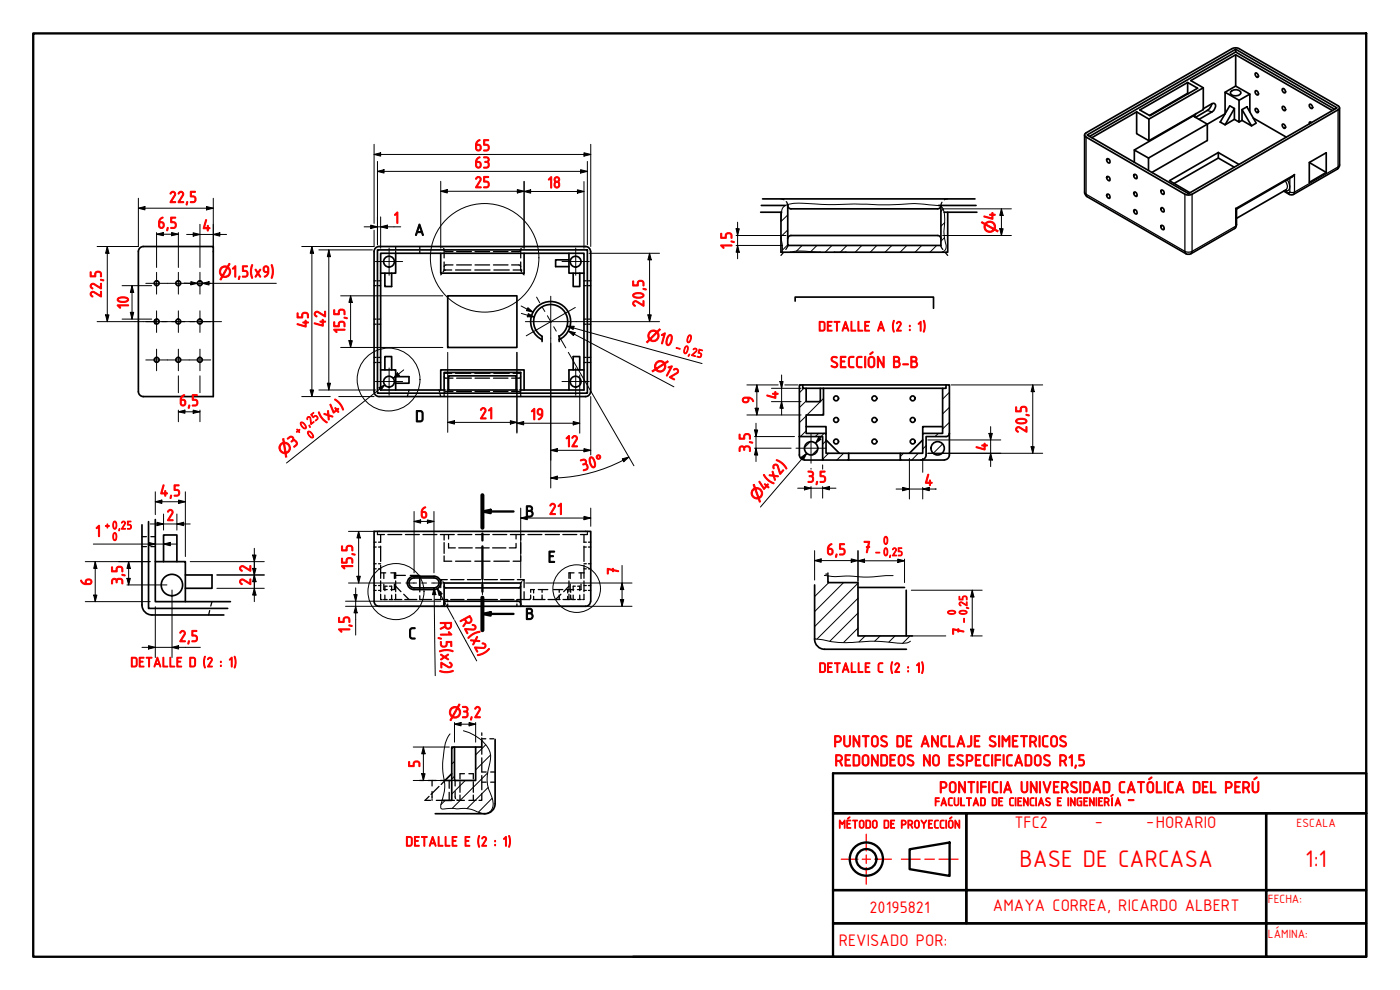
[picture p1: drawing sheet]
<svg xmlns="http://www.w3.org/2000/svg" width="420mm" height="297mm" viewBox="0 0 420 297" stroke-linecap="round" stroke-linejoin="round" font-family="sans-serif">
<!-- layer: Hatch (ISO) -->
<g fill="none" stroke="#000" stroke-width=".3">
<path d="M236.4 73.5l-1.6 1.5M236.4 69l-2 2M236.4 64.5l-2 2M240.7 73.6l-1.7 1.8M245.2 73.6l-1.9 1.9M249.7 73.6l-2.1 2.1M254.2 73.6l-2 2.1M258.6 73.6l-1.9 2.1M263.1 73.6l-1.9 2.1M267.7 73.6l-2.1 2.1M272.2 73.6l-2.1 2.1M276.6 73.6l-2 2.1"/>
<path d="M281.1 73.6l-2 2.1M283.1 62.7l-.7 .7M283.5 71.3l-1.1 1.1M283.5 66.8l-1.1 1.1M241.2 116.5l-1.3 1.3M247.1 119.6l-4.9 4.9M284.9 117.7l-2 2M241.9 129.3l-1.7 1.7M241.9 124.8l-2 2M241.9 120.3l-2 2M243.1 132.6l-1.6 1.6M245.4 134.9l-1.7 1.5"/>
<path d="M245.7 130l-1 1M247.1 124.1l-.4 .4M247.9 132.3l-1 1M248.7 136l-1.8 1.8M253.2 136l-2.1 2M271.1 136l-.9 1M275.6 136l-2 2M277.1 130l-.2 .2M277.9 133.7l-1 1M281.6 130l-1 1M282.9 133.2l-2.8 2.8M284.9 126.7l-2 2"/>
<path d="M284.9 122.2l-2 2M248.7 174.8l-4.2 4.2M253.2 174.8l-8.7 8.7M257.5 179.5l-12.3 12.3M257.5 175l-13 13M257.5 188.5l-4.3 4.3M257.5 183.9l-8.5 8.5M259.7 190.8l-1.9 1.8M264.2 190.8l-1.7 1.6M268.6 190.8l-1.8 1.8M273.1 190.8l-2.2 2.2M136.1 224.1l-.5 .6"/>
<path d="M136.4 232.9l-.8 .8M136.4 228.5l-.8 .7M139.6 234.2l-4 4M145.8 223.4l-3.1 3.1M146.4 231.9l-10.7 10.7M146.5 236.3l-6.4 6.3M147.2 226.6l-4.5 4.4M147.7 239.5l-4.1 4.2M133.6 240.1l-1.3 1.3"/>
</g>
<!-- layer: Visible (ISO) -->
<g fill="none" stroke="#000" stroke-width=".51">
<path d="M370.8 14.8v.8l29.7 17.2M370.8 16.4v9.4M370.8 15.6l-43.8 25.3M341.1 33.6l3.7 2.1v6.5M341.1 33.6l-13.4 7.7M356.4 24.8l-14.3 8.2 3 1.7 14.3-8.2-3-1.7v3.2l.2 .1M356.4 28l-11.5 6.7M358.9 34.1l-.4 .9M361.1 26.3l-16.3 9.4M363.7 31.2l-.7 1.4-4.2 2.6M363.7 31.1h.9a1.7 1.7 0 0 1-.9 2.5l-3.8 2.2M363.7 31.1l-2.6 1.5"/>
<path d="M369.1 31.7l1.4 .9-2.8 4.9-1.5-.9zM369.3 27.5a1.87 1.87 0 0 1 3.1 .4 1.98 1.98 0 0 1-3.1 .1zM370.5 32.6v3.2l-2.8 1.7M370.5 35.8l1.4 .8v-6.5l-4.2-2.4v6.4l-23 13.3v3.7M370.8 25.8l-3.1 1.9M370.8 25.8l4.3 2.4M371.9 30.1l3.2-1.9v5.4M372.7 32.9l1.5-.8 2.8 4.8-1.4 .9zM372.7 32.9v3.2l2.9 1.7M372.7 36.1l-.8 .5M376.1 35.4l9.9 5.7M376.7 27.4l.2-.2a.95 .95 0 0 1 .7 1.3 .92 .92 0 0 1-.9-1.1z"/>
<path d="M376.7 32.7l.2-.2a.91 .91 0 0 1 .7 1.3 .9 .9 0 0 1-.9-1.1zM376.7 22l.2-.2a.99 .99 0 0 1 .7 1.4 .92 .92 0 0 1-.9-1.2zM384.8 26.7l.3-.2a.99 .99 0 0 1 .6 1.4 .92 .92 0 0 1-.9-1.2zM384.8 37.3l.3-.1a.91 .91 0 0 1 .6 1.3 .92 .92 0 0 1-.9-1.2zM384.8 32.1l.3-.2a.95 .95 0 0 1 .6 1.3 .92 .92 0 0 1-.9-1.1zM392.9 31.4l.3-.2a.99 .99 0 0 1 .6 1.4 .92 .92 0 0 1-.9-1.2zM393.6 36.8l-.3-.2-.4 .1v.4M399.8 33.1l-29-16.7-13.4 7.8 3.7 2.1v6.6l-16.3 9.3-3.7-2.1v-6.5M402 32.4v17.1l-.2 .7-.5 .6-13.1 7.5h-1.2l-1.7-1M228.9 59.7h63.7M325.5 40.5v17.1M325.5 57.7l.2 .7 .5 .6 29.7 17.1"/>
<path d="M325.6 40.2l44.2-25.6a2.29 2.29 0 0 1 2.1 0l29.7 17.1 .4 .7-.4 .5-43.8 25.4a2.42 2.42 0 0 1-2.2 0l-29.7-17.2-.3-.3zM326.3 40.5l44.5-25.7 30.5 17.6-44.6 25.7zM332.2 58.3l.7 .2 .2 .5-.2 .5a.9 .9 0 0 1-.7-1.2zM332.2 52.9a.85 .85 0 0 1 .9 1.2l-.2 .2a.97 .97 0 0 1-.7-1.4zM332.2 47.6a.85 .85 0 0 1 .9 1.2l-.2 .1a.93 .93 0 0 1-.7-1.3zM340.4 52.3a.85 .85 0 0 1 .8 1.2l-.1 .1a.93 .93 0 0 1-.7-1.3zM340.4 57.6a.85 .85 0 0 1 .8 1.2l-.1 .2a.97 .97 0 0 1-.7-1.4zM340.4 45l17.7-10.2 4.2 2.5v4.8l-16.6 9.6M344.7 47.4l-4.3-2.4v3.7M348.5 57a.85 .85 0 0 1 .9 1.2l-.2 .1a.93 .93 0 0 1-.7-1.3zM365.6 45.8l-14.6 8.4 6.1 3.6M365.6 45.8l6.2 3.5"/>
<path d="M365.6 45.8v1.6M370.4 50.2l-4.8-2.8-13.2 7.6M386 56.9l-14.9 8.6M388.5 52.4l-.7 .7-16.7 9.6M392.9 48.8l5.1-3v5.9l-5.1 3zM392.9 48.8l5.1 2.9M42.1 74.3l.9-.3h21v45h-21a1.49 1.49 0 0 1-1.5-1.5v-42zM113.3 75h63v43h-63zM113.8 74a1.49 1.49 0 0 0-1.5 1.5v42a1.49 1.49 0 0 0 1.5 1.5M113.8 74h62M114.2 76h61.1v41h-19v-5.3h-23v5.3h-19.1zM118.7 76v6h-4.5"/>
<path d="M132.3 76v6h25v-6M170.8 76v6h4.5M170.8 78h-4v2h4M175.7 74a1.49 1.49 0 0 1 1.5 1.5M177.3 75.5v42M228.3 63.7h6.3M228.5 61.6h7.1M234.4 63.7v12h50v-12M236.4 61.4v.3M236.4 61.7a.98 .98 0 0 0 1 1h44M236.4 61.6v12h46v-11.8M281.4 70.7h-44a.98 .98 0 0 0-1 .9"/>
<path d="M281.4 70.7a.98 .98 0 0 1 1 .9M281.7 61.6h11.2M282.4 61.9a.98 .98 0 0 1-1 .8M283.3 63.7h9.9M340.4 62.9l.7 .3 .1 .5-.1 .5a.93 .93 0 0 1-.7-1.3zM348.5 62.3a.85 .85 0 0 1 .9 1.2l-.2 .1a.9 .9 0 0 1-.7-1.3zM348.5 67.6l.7 .3 .2 .5-.2 .5a.93 .93 0 0 1-.7-1.3zM355.9 76.1l.7 .2 .8-.2M370.8 62.5l.3 .2M371.1 62.7v4.7l-.3 .9-13.4 7.8M46.5 95.9v1.2M115.5 82v4h2v-4"/>
<path d="M134.4 88.8h20.7v15.5h-20.7zM172 82v4h2v-4M238.6 90.3v-1.2h41.6v3.4M113.8 119h62M114.2 111h4.5v6M115.5 111v-4h2v4M118.7 113h4v2h-4M132.3 117v-6h25v6M134.6 112.8h20.3v4.2h-20.3zM162.7 101v1.5M162.7 101.9a6 6 0 0 1-2.1-9.2 6 6 0 0 1 9.4 0 6 6 0 0 1-2.2 9.2M162.7 100.9a5.1 5.1 0 0 1-1.4-7.7 5.1 5.1 0 0 1 7.9 0 5.1 5.1 0 0 1-1.4 7.7"/>
<path d="M167.8 101v1.5M172 111v-4h2v4M175.3 111h-4.5v6M177.2 117.5a1.49 1.49 0 0 1-1.5 1.5M239.9 115.5h1v1h1v4h4.3v-4h.9v8h-5.2v5.5h6v6h6.8v2h-7.8v-7h-7zM240.9 115.5h43M241.9 116.5h4.3M247.1 116.5h35.8M239.9 131v5.5a1.49 1.49 0 0 0 1.5 1.5M241.4 138h5.5M241.9 128h6v2M247.9 132l4 4"/>
<path d="M254.7 138h15.5M254.7 136h15.5M276.9 132l-4 4M282.9 128h-6v2M284.9 130v-14.5h-1v1h-1v13.5h-6v6h-6.7v2h13.2M284.9 130v6.5a1.49 1.49 0 0 1-1.5 1.5M284.9 130a.98 .98 0 0 1-1 1h-6v5.5a1.49 1.49 0 0 1-1.5 1.5M42.6 157.5v24M44.6 156.5v26h23.7M46.6 155.9v24.6h22.6M46.6 168.5h9v12M49.1 168.5v-8h4v8"/>
<path d="M55.6 172.5h8v4h-8M122.8 173.5l1.4-.6h6.1a2 2 0 0 1 2 2 2 2 0 0 1-2.1 2h-6a2 2 0 0 1-1.8-1.2 2 2 0 0 1 .4-2.2zM123.4 173.7l.8-.3h6.1a1.49 1.49 0 0 1 1.5 1.5 1.49 1.49 0 0 1-1.6 1.5h-6a1.49 1.49 0 0 1-1.4-1 1.49 1.49 0 0 1 .6-1.7zM126 173.4v3M133.3 175.9l.5 .5h22l.4-.5M244.5 175.5v16.3a3 3 0 0 0 3 3M248.5 172.8v2h9v16h16.3M257.5 176.3h14M272 177.1v13.7M42.6 181.5a3 3 0 0 0 3 3h21.6M112.3 180.4v-21h65v21M112.3 180.4a1.49 1.49 0 0 0 1.5 1.5"/>
<path d="M113.8 181.9h62M133.3 181.9v-7h23v7M133.8 180.5l-.5 .4M133.8 180.4h22M155.7 180.5l.5 .4M177.2 180.4a1.49 1.49 0 0 1-1.5 1.5M247.5 194.8h24.5M133.3 234.2h2.3M135.6 232.1l-2.1 2.1M136.4 224.1h6.3M144.6 222.2v1.9h-1.9v10.1h-6.3v-10.1h-.8v16h-2.9M148.6 221.9v19.2a3 3 0 0 1-3 3h-15"/>
<circle cx="116.7" cy="78.5" r="1.62"/>
<circle cx="172.8" cy="78.5" r="1.62"/>
<circle cx="47" cy="85" r=".73"/>
<circle cx="47" cy="96.5" r=".73"/>
<circle cx="53.5" cy="85" r=".73"/>
<circle cx="53.5" cy="96.5" r=".73"/>
<circle cx="60" cy="96.5" r=".73"/>
<circle cx="60" cy="85" r=".73"/>
<circle cx="47" cy="108" r=".73"/>
<circle cx="53.5" cy="108" r=".73"/>
<circle cx="60" cy="108" r=".73"/>
<circle cx="116.7" cy="114.5" r="1.62"/>
<circle cx="172.8" cy="114.5" r="1.62"/>
<circle cx="250.9" cy="119.5" r=".73"/>
<circle cx="262.4" cy="119.5" r=".73"/>
<circle cx="273.9" cy="119.5" r=".73"/>
<circle cx="243.4" cy="134.5" r="2"/>
<circle cx="250.9" cy="126" r=".73"/>
<circle cx="250.9" cy="132.5" r=".73"/>
<circle cx="262.4" cy="126" r=".73"/>
<circle cx="262.4" cy="132.5" r=".73"/>
<circle cx="273.9" cy="126" r=".73"/>
<circle cx="273.9" cy="132.5" r=".73"/>
<circle cx="281.4" cy="134.5" r="2"/>
<circle cx="51.6" cy="175.5" r="3.2"/>
</g>
<!-- layer: Visible Narrow (ISO) -->
<g fill="none" stroke="#000" stroke-width=".38">
<path d="M362.3 33.1l1.4 .5M401.6 32.9v17.2l-13.1 7.5M325.5 57.6l.4 .7M325.9 58.3l.3 .7M325.9 41.1v17.2M325.9 58.3l29.7 17.1M355.6 58.3v17.1M385.8 54.3a1.92 1.92 0 0 1 .2 2.6M386.3 53.9a2.94 2.94 0 0 1 .4 3.2h-1.1l1.1 .7M386.7 57.8l.3 .5M387.1 57.6l-.1 .3-.3-.1M387.1 53.5v4.1"/>
<path d="M387.1 57.6h1.4M388.5 57.6l-.3 .7M388.5 57.6v-5.2l-17.7 10.1v5.4l-13 7.5v-17.1M402 49.5l-.7 1.3M355.6 75.4l.3 .7M355.6 75.4a2.42 2.42 0 0 0 2.2 0l-.4 .7M371.1 67.4l-.6 1.2"/>
</g>
<!-- layer: Hidden (ISO) -->
<g fill="none" stroke="#000" stroke-width=".38">
<path d="M234.4 59.7l.9 .2M284.4 59.7l-1 .2M118.7 74v.7M118.7 75.3v.7M126 74v.7M126 75.3v.7M132.3 74l.5 .1M133.2 74.5l.1 .7M133.3 75v2.4M133.3 78.6v2.4h2.3M133.3 79.7v.3M133.5 75.4l2.5 .1"/>
<path d="M136 79.5l-2.5 .1M137 75.5h4.5M137 79.5h4.5M142.6 75.5h4.3M142.6 79.5h4.3M148.1 75.5h4.4M148.1 79.5h4.4M153.5 79.5l2.5 .1M156 75.4l-2.5 .1M156.1 79.7l.2 .3M156.3 78.6v2.4h-2.3M156.3 75v2.4"/>
<path d="M156.3 75l-.2 .2M156.4 74.5l-.1 .5M157.3 74l-.5 .1M235.1 75.7l-.7 .9M236 60.5l.3 .8M236.4 73.6l-.6 1.3M282.4 73.6l.6 1.3M282.7 60.7l-.3 1.1M283.7 75.7l.7 .9M112.3 95.7h.6M112.3 97.3h.6M112.3 84.3h.6"/>
<path d="M112.3 85.7h.6M113.6 95.7h.6M113.6 97.3h.6M113.6 84.3h.6M113.6 85.7h.6M132.7 82l-.4 .5M133.3 81.1l-.3 .5M136.7 81h4.6M142.5 81h4.6M148.2 81h4.6M156.3 81.1l.2 .5M156.9 82l.4 .5"/>
<path d="M175.3 95.7h.7M175.3 97.3h.7M175.3 84.3h.7M175.3 85.7h.7M176.6 95.7h.7M176.6 97.3h.7M176.6 84.3h.7M176.6 85.7h.7M112.3 107.2h.6M112.3 108.8h.6M113.6 107.2h.6M113.6 108.8h.6"/>
<path d="M122.4 118.3l-.2 .7M122.7 117l-.1 .7M131.8 117l.2 .7M132.1 118.3l.2 .7M133.3 118.3v.7M133.3 112h2.3M133.3 113v.2M133.3 117.8v.2M133.5 113.4l2.5 .1M133.7 117h-.4v.7M134.2 117h.4M136 117.5l-2.5 .1"/>
<path d="M136.7 112h4.6M137 117.5h4.5M137 113.5h4.5M142.5 112h4.6M142.6 117.5h4.3M142.6 113.5h4.3M148.1 117.5h4.4M148.1 113.5h4.4M148.2 112h4.6M153.5 117.5l2.5 .1M154 112h2.3M154.9 117h.4"/>
<path d="M155.8 117h.5v.7M156 113.4l-2.5 .1M156.1 117.8l.2 .2M156.3 118.3v.7M156.3 113l-.2 .2M175.3 107.2h.7M175.3 108.8h.7M176.6 107.2h.7M176.6 108.8h.7M113.3 159.4v.4M176.3 159.4v.4M42.6 161h1.3"/>
<path d="M42.6 164h1.3M45.3 161h1.3M45.3 164h1.3M112.3 169.1h.6M112.3 170.7h.6M112.3 175.7h.6M112.3 177.2h.6M112.3 162.7h.6M112.3 164.1h.6M113.3 160.1v.3h2.1M113.6 169.1h.6M113.6 170.7h.6"/>
<path d="M113.6 175.7h.6M113.6 177.2h.6M113.6 162.7h.6M113.6 164.1h.6M114.2 178.3v1.6h.5M114.2 160.4v2.3M114.2 163.9v4.6M114.2 169.6v3.9M114.2 174.3v3.2M114.2 171.9h1.6M115.1 179.9h1.1M115.2 175.2v1.7h1"/>
<path d="M115.2 171.9v1.7M115.5 178.5v1.4M116.2 175.9h-.7v1.3M116.4 160.4h4.2M116.8 175.9h.7v1.3M116.8 179.9h1.1M117.3 171.9h1.4v1.6M117.5 178.5v1.4M118.4 175.2v1.7h-1.1M118.4 171.9v1.7M118.4 179.9h2.2M118.7 174.3v3.2"/>
<path d="M118.7 178.3v1.6M118.7 175.9l1.6 1.6M118.7 172.6h3M121.2 178.3l1.5 1.6M121.5 179.9h3.6M121.7 160.4h4.2M123.1 172.6h2.9v.3M126 173.2v.2M126 176.4v1.2M126 178.7v1.2h3.5M126.9 160.4h4.2M130.5 179.9h3.7"/>
<path d="M132.1 160.4h4.2M132.3 173.9v2.4M132.3 177.5v2.4M132.3 173.9h1.9M132.3 173.9l.3 .3M132.9 174.5l.4 .4M133.3 160.4v1.6M133.3 162.8v3.2M133.3 166.8v1.6h2.3M134.4 179.9v.7M134.6 160.4v1.3M134.6 163.1v1.3h2.1"/>
<path d="M135.3 179.9h4M135.3 173.9h4M136.7 168.4h4.6M137.4 160.4h4.2M137.7 164.4h4M140.3 179.9h4M140.3 173.9h4M142.5 168.4h4.6M142.7 160.4h4.2M142.7 164.4h4.1M145.3 179.9h4M145.3 173.9h4"/>
<path d="M147.8 164.4h4M147.9 160.4h4.2M148.2 168.4h4.6M150.2 179.9h4M150.2 173.9h4M153.2 160.4h4.2M154.9 163.1v1.3h-2.1M154.9 160.4v1.3M155.1 179.9v.7M155.3 173.9h2v2.4M155.3 179.9h3.8M156.3 166.8v1.6h-2.3"/>
<path d="M156.3 160.4v1.6M156.3 162.8v3.2M156.6 174.5l-.3 .4M157.3 177.5v2.4M157.3 173.9l-.4 .3M158.4 160.4h4.2M159 179.8l-.3 .1M159.3 178.5l-.1 1.1M160 179.9h3.6M160.1 176.9v1M160.1 178.9v1M160.4 176.9h-1.1v.8"/>
<path d="M161.5 176.9h2.9M162.7 176.9v.8M162.7 178.5v1.1M162.7 179.8v.1M163.6 160.4h4.3M164.5 179.9h3.6M166.1 176.9h2.8M167.8 176.9v.8M167.8 178.5v1.1M167.8 179.8v.1M168.3 178.3l-1.5 1.6M168.9 160.4h4.2"/>
<path d="M169 179.9h2.2M170.1 176.9h2.1M170.4 176.9v1M170.4 178.9v1M170.8 174.3v3.2M170.8 178.3v1.6M170.8 175.9l-1.6 1.6M171.1 171.9v1.7M171.1 175.2v1.7M171.3 178.5l.1 1.1M171.3 176.9v.8M171.5 179.8l.3 .1"/>
<path d="M171.6 179.9h1.1M172 178.5v1.4M172.3 171.9h-1.5v1.6M172.7 175.9h-.7v1.3M173.4 175.9h.6v1.3M173.7 171.9h1.6M174 178.5v1.4h-.6M174 179.9h.4M174.4 175.2v1.7h-1.1M174.4 171.9v1.7M175.3 178.3v1.6h-.4M175.3 160.4v2.3"/>
<path d="M175.3 163.9v4.6M175.3 169.6v3.9M175.3 174.3v3.2M175.3 169.1h.7M175.3 170.7h.7M175.3 175.7h.7M175.3 177.2h.7M175.3 162.7h.7M175.3 164.1h.7M176.3 160.1v.3h-2.1M176.6 169.1h.7M176.6 170.7h.7"/>
<path d="M176.6 175.7h.7M176.6 177.2h.7M176.6 162.7h.7M176.6 164.1h.7M247.8 172.3h.3M248.3 172.3h.2M248.5 171.9v.3M248.5 172.5v.3M62.9 183.2l-.3 1.3M63.6 180.5l-.4 1.3M132.8 181.8l-.5 .1M133.3 180.9l-.2 .5"/>
<path d="M134.4 181.2v.7M155.1 181.2v.7M156.3 180.9l.1 .5M156.8 181.8l.5 .1M144.6 219.9v.7M125.9 234.2h1.3M128.5 234.2h2.4M128.8 238.9l-1.2 1.2M129.7 234.2v1.6M129.7 237.5v2M129.7 239.8v.3M131.8 236l-2.5 2.4"/>
<path d="M132.1 234.2h1.2M133.5 234.2l-1.1 1.2M134.8 234.2v2.3M134.8 237.7v2.4M135.6 234.2h.2M136.1 234.2h.3M136.6 237.5l.1 2.1M136.6 234.2v1.6M138 234.6v3.1M138 238.6v1.5M139.4 232.1h-1.4v1.6M140.7 232.1h1.3v1.6"/>
<path d="M142 234.6v3.1M142 238.6v1.5M144.6 238v2.1h-.8M144.6 221.4v.8M144.6 224.1v2.2M144.6 227.4v4.2h1.3M144.6 232.7v4.3M144.6 234.7h1.3M144.6 221.7h1.2M147 221.7h1.2M147.3 234.7h1.3M147.3 231.6h1.3"/>
<path d="M127.5 240.1h1.7M130.9 240.1h1.8M135.6 240.1h.8M137.1 240l.4 .1M137.2 240.1h2.2M140.7 240.1h2.2"/>
</g>
<g fill="#000">
<circle cx="133.3" cy="81" r=".19"/>
<circle cx="133.3" cy="81.1" r=".19"/>
<circle cx="156.3" cy="81" r=".19"/>
<circle cx="156.3" cy="81.1" r=".19"/>
</g>
<!-- layer: Break Line (ISO) -->
<path d="M234.4 71.4l.4 1.9v2.4M234.4 66.2l.1-1.1a3.4 3.4 0 0 1 1.1-3.5 11.9 11.9 0 0 1 5.8-.6 149.1 149.1 0 0 0 17 .3 142.4 142.4 0 0 0 17.1-.2l5 .5a2.42 2.42 0 0 1 2.6 1.2l.4 1.7-.2 5 .4 3.3a2.05 2.05 0 0 1-.9 2.9M237.3 75.7a30.8 30.8 0 0 1 8.8 0M250.4 75.7h3.5M247.4 172.6h.1a23.3 23.3 0 0 0 7.5 .2l5.5 .4 7.5-.5M244.5 191.7l1.3 .1a34 34 0 0 0 12.7 .8l4.1-.2 5.1 .4a8.3 8.3 0 0 0 5.5-.4M139.1 219.3a11.2 11.2 0 0 1 8 6.4 10.5 10.5 0 0 1-.7 5.7 10.9 10.9 0 0 0 1.2 7.7 3.5 3.5 0 0 1-1.4 4.9l-.7 .1M135.1 220.2a11.4 11.4 0 0 0-2.1 7 21.4 21.4 0 0 0 .5 8.1l-.2 2.2-1 4.2a.75 .75 0 0 0 0 .8 .75 .75 0 0 0 .8 .2l3.6-.1a13 13 0 0 1 6.5 1l2.2 .5" fill="none" stroke="#000" stroke-width=".3"/>
<!-- layer: Detail Boundary (ISO) -->
<g fill="none" stroke="#000" stroke-width=".3">
<circle cx="145.4" cy="77.4" r="16.3"/>
<circle cx="116.6" cy="113.9" r="9.4"/>
<circle cx="118.8" cy="177.5" r="8.4"/>
<circle cx="173.1" cy="176.6" r="7.1"/>
</g>
<!-- layer: Section Line (ISO) -->
<path d="M144.8 153.5l2.5-.5v1zM144.8 148.6v9.8M144.8 153.5h9.3M144.8 160.1v2.1M144.8 163.9v9.8M144.8 175.4v2.1M144.8 179.3v9.8M144.8 184.2l2.5-.5v1zM144.8 184.2h9.3" fill="none" stroke="#000" stroke-width=".7"/>
<path d="M144.8 148.6v9.8M144.8 179.3v9.8" fill="none" stroke="#000" stroke-width="1.2"/>
<path d="M144.8 153.5l2.5-.5v1zM144.8 184.2l2.5-.5v1z" fill="#000"/>
<!-- layer: Border (ISO) -->
<g fill="none" stroke="#000" stroke-width=".7">
<path d="M10 10h400v277.1h-400zM250 232h160v12h-160zM250 244h40v23.1h-40zM273 254.8l12-2v10l-12-2zM290 244h90v23.1h-90zM380 244h30v23.1h-30zM250 277h130v10.1h-130zM250 267.1h40v9.9h-40zM290 267.1h90v9.9h30v-9.9h-30v9.9h-90zM380 277h30v10.1h-30zM190 287.1h60"/>
<circle cx="260" cy="257.8" r="5"/>
<circle cx="260" cy="257.8" r="3"/>
</g>
<path d="M252.5 257.8h5M258.8 257.8h2.4M260 250.3v5M260 256.5v2.6M262.5 257.8h5M270.5 257.8h5.7M277.6 257.8h2.8M281.8 257.8h5.7M260 260.3v5" fill="none" stroke="#f00" stroke-width=".38"/>
<!-- layer: Dimension (ISO) -->
<g fill="none" stroke="#000" stroke-width=".3">
<path d="M41.5 59.5v14.5h-12.4M64 59.5v14.5M112.3 46.3l1.9-.5v1zM112.3 46.3h65M112.3 43.3v23.7M113.3 51.4l2-.5v1zM113.3 51.4h63M113.3 48.4v25.1M132.3 57.4l1.9-.5v1zM132.3 57.4h25M132.3 54.4v20.1M155.3 56.9l2 .5-2 .5z"/>
<path d="M157.3 57.5l2-.6v1.1zM157.3 54.4v20.1M157.3 57.5h18M173.3 56.9l2 .6-2 .5zM174.2 50.9l2.1 .5-2.1 .5zM175.3 45.8l2 .5-2 .5zM175.3 54.5v20M176.3 48.4v25.1M177.3 43.3v30.7M32.2 74l.5 2h-1zM32.2 74v22.5M41.5 62.5l2-.5v1z"/>
<path d="M41.5 62.5h22.5M47 70.3l2-.5v.9zM47 70.3h6.5M47 69.8v10.4M51.5 69.8l2 .5-2 .4zM53.5 69.8v10.4M56 70.3h12M58 69.8l2 .5-2 .6zM60 67.3v12.9M62 62l2 .5-2 .5zM64 70.3l2-.5v1.1zM93.6 74l.5 2h-1z"/>
<path d="M93.6 74v45M95.7 75h16.1M98.7 75l.5 2h-1zM98.7 75v42M109.3 68.1h11M111.3 67.5l2 .6-2 .5zM112.3 69.1v4.9h-21.7M114.2 68.1l2.1-.6v1.1zM114.2 65.1v9.4M176.8 76h21.1M194.9 76l.6 2h-1.1zM194.9 76v20.5"/>
<path d="M220.9 68.6h1l-.5 2.1zM220.9 73.6h14M220.9 70.7h15M221.4 73.6l.5 2.1h-1zM221.4 66.7v10.9M282.9 70.7h20.6M282.9 62.7h20.6M300 68.6h1.1l-.6 2.1zM300.5 62.7l.6 1.9h-1.1zM300.5 62.7v8M29.1 96.5h11.4M31.7 94.5h1l-.5 2z"/>
<path d="M36.6 95.7h8.9M36.6 85.7h8.9M39.1 93.7h1l-.5 2zM39.6 85.7l.5 2h-1zM39.6 85.7v10M55.2 84.9l4 .1M57.3 84.5l1.9 .5-1.9 .5zM60.8 85l1.9-.5v1zM62.7 85h-1.9h22.1M102.2 88.8h30.7M105.2 88.8l.5 1.9h-1zM105.2 88.8v15.5"/>
<path d="M156.4 91.8l3.6 1.8M156.5 94l3.8 1.1M158.4 92.3l1.6 1.3-2-.4zM158.6 94.1l1.7 1-2.1-.1zM170.2 97.8l2.1 .1-.3 1zM170.2 97.8l40.5 11.3M170.6 99.3l2 .5-.5 .9zM170.6 99.3l31.6 16.8M172.9 96.5h25M194.4 94.5h1.1l-.6 2zM53.5 112.8v5M60 112.8v5"/>
<path d="M90.6 119h8.5M93.1 117h1l-.5 2zM95.7 117h17.1M98.2 115h1l-.5 2zM101.7 119h10.6M102.2 104.3h30.7M104.7 102.2h1l-.5 2.1zM113.7 116.3l1.8-.8-1.3 1.6zM113.9 116.7l1.6-1.2-29.5 23.4M119.3 111.9l.6 .7-1.9 .9zM121.2 111l-3.2 2.5M134.4 105.7v24"/>
<path d="M155.1 105.7v24.3M165.3 101.5v44.9M170.6 105.7l5 8.7M174 112.5v1.9M174 114.6v15.4M175.7 114.6l14.5 25.1M177.3 119v17.5M224.2 115.5h9.4M227.1 115.5l.5 2h-1zM227.1 115.5v9M231.5 116.5h8.9M234.1 114.5h.9l-.4 2z"/>
<path d="M234.6 112.5v12M235.5 115.5h3.9M285.4 115.5h27.5M309.9 115.5l.5 2h-1zM309.9 115.5v20.5M53.5 123.6l2-.6v1zM53.5 123v3.5M53.5 123.6h6.5M58 123l2 .6-2 .4zM60 123v3.5M134.4 126.7l2-.5v1zM134.4 126.7h20.7"/>
<path d="M153.2 126.2l1.9 .5-1.9 .5zM155.1 127l2.1-.5v1zM155.1 127h18.9M165.3 135.1l2-.5v1zM165.3 135.1h12M172 126.5l2 .5-2 .5zM175.3 134.6l2 .5-2 .5zM186.8 137.7l1.9-.6-1.5 1.4zM188.7 137.1a46.9 46.9 0 0 1-23.4 6.3M224.2 124.5h16.2M226.4 129h1l-.5 2zM226.4 131h12"/>
<path d="M226.4 134.5h11M226.6 122.5h1l-.5 2zM226.9 134.5l.5 2h-1zM226.9 127v11.5M231.5 120.5h8.9M234.6 120.5l.4 2h-.9zM240.4 137.2l1.7-1.2-.9 1.8zM240.8 137.5l1.3-1.5-13.9 16.1M245.7 131.2l.7 .6-1.7 1.2zM246.9 139.5v1.3M247.3 130l-2.6 3M272.9 137.5v12.2"/>
<path d="M276.9 137.5v4.2M278.4 136h34.5M278.4 132h22M296.8 130h1l-.5 2zM297.3 136l.5 2h-1zM297.3 128v12M309.4 134h1l-.5 2zM45.1 157.2h12M46.6 150.5l2-.5v1.1zM46.6 150.5h9M46.6 147.6v6.8M47.1 156.7l2 .5-2 .5z"/>
<path d="M49.1 154.2v4.9M53.1 157.2l2-.5v1zM53.1 154.2v4.9M53.6 150l2 .5-2 .6zM55.6 147.6v19.4M104.6 159.4h7.7M107.6 159.4l.5 2h-1zM107.6 159.4v15.5M124.3 156.4l1.9-.4v1zM124.3 156.4h5.9M124.3 153.5v18.4M128.3 156l1.9 .4-1.9 .6z"/>
<path d="M130.2 153.5v18.4M156.3 155.4l1.9-.5v1zM156.3 155.4h21M156.3 152.4v21M165.3 143.4l2-.5v1zM175.3 154.9l2 .5-2 .5zM177.3 152.4v5.5M239.4 146.5h11.5M241.4 146l2 .5-2 .5zM243.4 140.5v.3M243.4 146v3.5M246.9 146.5l2-.5v1z"/>
<path d="M246.9 146v3.5M268.9 146.7h12M270.9 146.2l2 .5-2 .5zM276.9 146.7l2-.5v1zM276.9 146.2v3.5M25.6 168.5h19.5M28 163.2h25.1M28.1 178.5h1l-.5 2zM28.6 168.5l.5 2h-1zM28.6 168.5v12M38.1 173.5h1l-.5 2zM38.1 175.5h12"/>
<path d="M38.6 168.5l.5 2h-1zM38.6 168.5v7M44.6 162.7l2 .5-2 .6zM49.1 163.2l2-.5v1.1zM51.6 177v20.3M57.1 168.5h22.2M65.1 172.5h14.2M65.1 176.5h14.2M75.8 166.5h1l-.5 2zM75.8 170.5h1l-.5 2zM76.3 172.5l.5 2h-1zM76.3 176.5l.5 2h-1z"/>
<path d="M76.3 164.5v16M104.6 174.9h15.7M106.2 178.4h1l-.5 2zM106.7 176.4v14.1M107.1 172.9h1l-.5 2zM130.3 176.4l.5 2h-1zM130.3 176.4l.3 26.3M131.3 176.6l1.4 1.6-.9 .5zM131.3 176.6l5 9.3M157.7 174.9h32M186.2 179.9h1l-.5 2zM186.7 174.9l.5 2h-1z"/>
<path d="M186.7 169.7v12.2M244.5 168.2l1.9-.5v1zM244.5 168.2h13M244.5 165.2v8.8M255.5 167.7l2 .5-2 .5zM257.5 168.3l2-.5v1zM257.5 168.3h14M257.5 165.2v9.6M269.4 167.8l2.1 .5-2.1 .5zM271.5 167.8v7M273.5 177.1h21.3M291.8 177.1l.5 2h-1z"/>
<path d="M291.8 177.1v13.7M25.6 180.5h19.5M42.6 194.2h17.5M44.6 193.7l2 .5-2 .5zM46.6 182v15.3M51.6 194.2l2-.5v1zM103.7 181.9h28.1M103.7 180.4h28.6M106.7 181.9l.5 2h-1zM136.5 186.2l6.6 12.1M157.7 181.9h32M273.5 190.8h10.3"/>
<path d="M291.3 188.8h1l-.5 2zM291.3 190.8h3.5M136.4 217.3l2-.5v1zM136.4 217.3h6.3M136.4 216.8v5.9M140.8 216.8l1.9 .5-1.9 .5zM142.7 216.8v5.9M124 224.1h10.9M124 234.2h10.9M126.6 232.1h1l-.5 2.1zM127.1 224.1l.5 2.1h-1zM127.1 224.1v10.1"/>
</g>
<g fill="#000">
<path d="M112.3 46.3l1.9-.5v1zM113.3 51.4l2-.5v1zM132.3 57.4l1.9-.5v1zM155.3 56.9l2 .5-2 .5zM157.3 57.5l2-.6v1.1zM173.3 56.9l2 .6-2 .5zM174.2 50.9l2.1 .5-2.1 .5zM175.3 45.8l2 .5-2 .5zM32.2 74l.5 2h-1zM41.5 62.5l2-.5v1zM47 70.3l2-.5v.9zM51.5 69.8l2 .5-2 .4z"/>
<path d="M58 69.8l2 .5-2 .6zM62 62l2 .5-2 .5zM64 70.3l2-.5v1.1zM93.6 74l.5 2h-1zM98.7 75l.5 2h-1zM111.3 67.5l2 .6-2 .5zM114.2 68.1l2.1-.6v1.1zM194.9 76l.6 2h-1.1zM220.9 68.6h1l-.5 2.1zM221.4 73.6l.5 2.1h-1zM300 68.6h1.1l-.6 2.1zM300.5 62.7l.6 1.9h-1.1z"/>
<path d="M31.7 94.5h1l-.5 2zM39.1 93.7h1l-.5 2zM39.6 85.7l.5 2h-1zM57.3 84.5l1.9 .5-1.9 .5zM60.8 85l1.9-.5v1zM105.2 88.8l.5 1.9h-1zM158.4 92.3l1.6 1.3-2-.4zM158.6 94.1l1.7 1-2.1-.1zM170.2 97.8l2.1 .1-.3 1zM170.6 99.3l2 .5-.5 .9zM194.4 94.5h1.1l-.6 2zM93.1 117h1l-.5 2z"/>
<path d="M98.2 115h1l-.5 2zM104.7 102.2h1l-.5 2.1zM113.7 116.3l1.8-.8-1.3 1.6zM119.3 111.9l.6 .7-1.9 .9zM227.1 115.5l.5 2h-1zM234.1 114.5h.9l-.4 2zM309.9 115.5l.5 2h-1zM53.5 123.6l2-.6v1zM58 123l2 .6-2 .4zM134.4 126.7l2-.5v1zM153.2 126.2l1.9 .5-1.9 .5zM155.1 127l2.1-.5v1z"/>
<path d="M165.3 135.1l2-.5v1zM172 126.5l2 .5-2 .5zM175.3 134.6l2 .5-2 .5zM186.8 137.7l1.9-.6-1.5 1.4zM226.4 129h1l-.5 2zM226.6 122.5h1l-.5 2zM226.9 134.5l.5 2h-1zM234.6 120.5l.4 2h-.9zM240.4 137.2l1.7-1.2-.9 1.8zM245.7 131.2l.7 .6-1.7 1.2zM296.8 130h1l-.5 2zM297.3 136l.5 2h-1z"/>
<path d="M309.4 134h1l-.5 2zM47.1 156.7l2 .5-2 .5zM46.6 150.5l2-.5v1.1zM53.6 150l2 .5-2 .6zM53.1 157.2l2-.5v1zM124.3 156.4l1.9-.4v1zM128.3 156l1.9 .4-1.9 .6zM156.3 155.4l1.9-.5v1zM165.3 143.4l2-.5v1zM175.3 154.9l2 .5-2 .5zM241.4 146l2 .5-2 .5zM246.9 146.5l2-.5v1z"/>
<path d="M270.9 146.2l2 .5-2 .5zM276.9 146.7l2-.5v1zM28.1 178.5h1l-.5 2zM28.6 168.5l.5 2h-1zM38.1 173.5h1l-.5 2zM38.6 168.5l.5 2h-1zM44.6 162.7l2 .5-2 .6zM49.1 163.2l2-.5v1.1zM75.8 166.5h1l-.5 2zM75.8 170.5h1l-.5 2zM76.3 172.5l.5 2h-1zM76.3 176.5l.5 2h-1z"/>
<path d="M106.2 178.4h1l-.5 2zM107.1 172.9h1l-.5 2zM107.6 159.4l.5 2h-1zM130.3 176.4l.5 2h-1zM131.3 176.6l1.4 1.6-.9 .5zM186.2 179.9h1l-.5 2zM186.7 174.9l.5 2h-1zM244.5 168.2l1.9-.5v1zM255.5 167.7l2 .5-2 .5zM257.5 168.3l2-.5v1zM269.4 167.8l2.1 .5-2.1 .5zM291.8 177.1l.5 2h-1z"/>
<path d="M44.6 193.7l2 .5-2 .5zM51.6 194.2l2-.5v1zM106.7 181.9l.5 2h-1zM291.3 188.8h1l-.5 2zM136.4 217.3l2-.5v1zM140.8 216.8l1.9 .5-1.9 .5zM126.6 232.1h1l-.5 2.1zM127.1 224.1l.5 2.1h-1z"/>
</g>
<!-- layer: Center Mark (ISO) -->
<g fill="none" stroke="#000" stroke-width=".3">
<path d="M112.6 78.5h8.2M116.8 74.4v8.2M168.7 78.5h8.1M172.8 74.4v8.2M43.8 85h19.4M43.8 96.5h19.4M47 81.7v6.6M47 93.3v6.4M53.5 81.7v6.6M53.5 93.3v6.4M60 81.7v6.6M60 93.3v6.4"/>
<path d="M157.7 96.5h15.2M165.3 88.9v12.6M172.7 92.3l-14.8 8.5M43.8 108h19.4M47 104.8v6.4M53.5 104.8v6.4M60 104.8v6.4M112.6 114.5h8.2M116.8 110.4v8.2M168.7 114.5h8.1M172.8 110.4v8.2M238.9 134.5h9"/>
<path d="M243.4 130v9"/>
</g>
<!-- layer: Centerline (ISO) -->
<g fill="none" stroke="#000" stroke-width=".3">
<path d="M40.5 96.5h6.5M48.5 96.5h1.5M51.5 96.5h4M57 96.5h1.5M60 96.5h6.5M161 89.1l1 1.8M162.8 92.2l.7 1.3M164.3 94.7l1.1 2.1M166.2 98l.7 1.4M167.6 100.6l.3 .4M167.8 101l2 3.4M121.8 174.9h3.2"/>
<path d="M126.5 174.9h1.5M129.5 174.9h3.3M144.8 172.4v3M144.8 176.9v1.5M144.8 179.9v3"/>
</g>
<g font-size="7.7" fill="#f00">
<text x="306" y="260.3">BASE DE CARCASA</text>
<text x="391.7" y="260.3">1:1</text>
</g>
<g font-size="5.4" fill="#f00">
<text x="304.4" y="248.5">TFC2</text>
<text x="328.5" y="247.8">-</text>
<text x="344" y="247.8">-HORARIO</text>
<text x="260.9" y="273.8">20195821</text>
<text x="298" y="273.4">AMAYA CORREA, RICARDO ALBERT</text>
<text x="251.7" y="283.8">REVISADO POR:</text>
</g>
<g font-size="5.3" fill="#f00">
<text x="142.4" y="45.3">65</text>
<text x="142.4" y="50.5">63</text>
<text x="142.4" y="56.4">25</text>
<text x="164.2" y="56.4">18</text>
<text x="50.7" y="60.8">22,5</text>
<text x="47.2" y="68.6">6,5</text>
<text x="60.6" y="69.3">4</text>
<text x="118" y="67">1</text>
<text x="298.7" y="66.2" transform="rotate(-90 298.7 66.2)">4</text>
<text x="219.7" y="74.9" transform="rotate(-90 219.7 74.9)">1,5</text>
<text x="69.4" y="83.2">1,5(x9)</text>
<text x="30.5" y="89.5" transform="rotate(-90 30.5 89.5)">22,5</text>
<text x="38.6" y="92.8" transform="rotate(-90 38.6 92.8)">10</text>
<text x="193.3" y="92.3" transform="rotate(-90 193.3 92.3)">20,5</text>
<text x="92.6" y="98.5" transform="rotate(-90 92.6 98.5)">45</text>
<text x="97.7" y="98.2" transform="rotate(-90 97.7 98.2)">42</text>
<text x="103.6" y="100.1" transform="rotate(-90 103.6 100.1)">15,5</text>
<text x="197.5" y="102.9" transform="rotate(16 197.5 102.9)">10</text>
<text x="199" y="112.3" transform="rotate(28 199 112.3)">12</text>
<text x="249" y="110.3">SECCIÓN B-B</text>
<text x="233.6" y="119.9" transform="rotate(-90 233.6 119.9)">4</text>
<text x="53.7" y="121.8">6,5</text>
<text x="143.8" y="125.7">21</text>
<text x="159.1" y="126">19</text>
<text x="226.2" y="121.2" transform="rotate(-90 226.2 121.2)">9</text>
<text x="97.3" y="127.1" transform="rotate(-38 97.3 127.1)">(x4)</text>
<text x="308.2" y="130" transform="rotate(-90 308.2 130)">20,5</text>
<text x="88" y="134.5" transform="rotate(-38 88 134.5)">3</text>
<text x="169.5" y="134.1">12</text>
<text x="225.2" y="135.8" transform="rotate(-90 225.2 135.8)">3,5</text>
<text x="296.4" y="135.4" transform="rotate(-90 296.4 135.4)">4</text>
<text x="174.8" y="141.4" transform="rotate(-16 174.8 141.4)">30°</text>
<text x="47.9" y="148.9">4,5</text>
<text x="229.6" y="147.6" transform="rotate(-49 229.6 147.6)">4(x2)</text>
<text x="242.1" y="144.8">3,5</text>
<text x="277.4" y="145.7">4</text>
<text x="126" y="155.5">6</text>
<text x="164.7" y="154.4">21</text>
<text x="28.5" y="161">1</text>
<text x="49.9" y="156.3">2</text>
<text x="248" y="166.5">6,5</text>
<text x="259" y="165.8">7</text>
<text x="75.3" y="171.8" transform="rotate(-90 75.3 171.8)">2</text>
<text x="105.9" y="171.1" transform="rotate(-90 105.9 171.1)">15,5</text>
<text x="185.7" y="172.6" transform="rotate(-90 185.7 172.6)">7</text>
<text x="27.6" y="175.8" transform="rotate(-90 27.6 175.8)">6</text>
<text x="36.9" y="175.6" transform="rotate(-90 36.9 175.6)">3,5</text>
<text x="75.3" y="175.8" transform="rotate(-90 75.3 175.8)">2</text>
<text x="137.9" y="186" transform="rotate(61 137.9 186)">R2(x2)</text>
<text x="105" y="190" transform="rotate(-90 105 190)">1,5</text>
<text x="132.1" y="186.4" transform="rotate(89 132.1 186.4)">R1,5(x2)</text>
<text x="289.3" y="190.7" transform="rotate(-90 289.3 190.7)">7</text>
<text x="53.6" y="192.6">2,5</text>
<text x="138.4" y="215.4">3,2</text>
<text x="250.1" y="224.1">PUNTOS DE ANCLAJE SIMETRICOS</text>
<text x="126" y="230.4" transform="rotate(-90 126 230.4)">5</text>
<text x="250.4" y="229.9">REDONDEOS NO ESPECIFICADOS R1,5</text>
<text x="281.8" y="237.9">PONTIFICIA UNIVERSIDAD CATÓLICA DEL PERÚ</text>
<text x="338.3" y="241.1">-</text>
</g>
<g font-size="5.3">
<text x="124.3" y="70.7">A</text>
<text x="124.6" y="126.6">D</text>
<text x="157.6" y="155.2">B</text>
<text x="164.4" y="168.8">E</text>
<text x="157.6" y="185.9">B</text>
<text x="122.6" y="191.8">C</text>
</g>
<g font-size="4.6" fill="#f00">
<text x="245.6" y="99.4">DETALLE A (2 : 1)</text>
<text x="39.1" y="200.1">DETALLE D (2 : 1)</text>
<text x="245.7" y="201.8">DETALLE C (2 : 1)</text>
<text x="121.7" y="253.9">DETALLE E (2 : 1)</text>
</g>
<g font-size="4.5" fill="#f00">
<text x="298.7" y="70" transform="rotate(-90 298.7 70)">⌀</text>
<text x="65.6" y="83.2">⌀</text>
<text x="193.8" y="101.8" transform="rotate(16 193.8 101.8)">⌀</text>
<text x="195.6" y="110.5" transform="rotate(28 195.6 110.5)">⌀</text>
<text x="85" y="136.9" transform="rotate(-38 85 136.9)">⌀</text>
<text x="227.1" y="150.5" transform="rotate(-49 227.1 150.5)">⌀</text>
<text x="134.6" y="215.4">⌀</text>
</g>
<g font-size="3.9" fill="#f00">
<text x="389.1" y="248">ESCALA</text>
<text x="380.5" y="271.1">FECHA:</text>
<text x="380.5" y="281.5">LÁMINA:</text>
</g>
<g font-size="3.8" fill="#f00">
<text x="202.5" y="105" transform="rotate(16 202.5 105)">- 0,25</text>
<text x="205.7" y="102.6" transform="rotate(16 205.7 102.6)">0</text>
<text x="89.3" y="130.5" transform="rotate(-38 89.3 130.5)">+0,25</text>
<text x="93.3" y="131.9" transform="rotate(-38 93.3 131.9)">0</text>
<text x="31.4" y="158.7">+0,25</text>
<text x="33.6" y="162.2">0</text>
<text x="262.6" y="166.5">- 0,25</text>
<text x="265" y="163.4">0</text>
<text x="286.8" y="184.6" transform="rotate(-90 286.8 184.6)">0</text>
<text x="290.1" y="187" transform="rotate(-90 290.1 187)">- 0,25</text>
<text x="280.4" y="241.8">FACULTAD DE CIENCIAS E INGENIERÍA</text>
<text x="251.7" y="248.5">MÉTODO DE PROYECCIÓN</text>
</g>
</svg>
